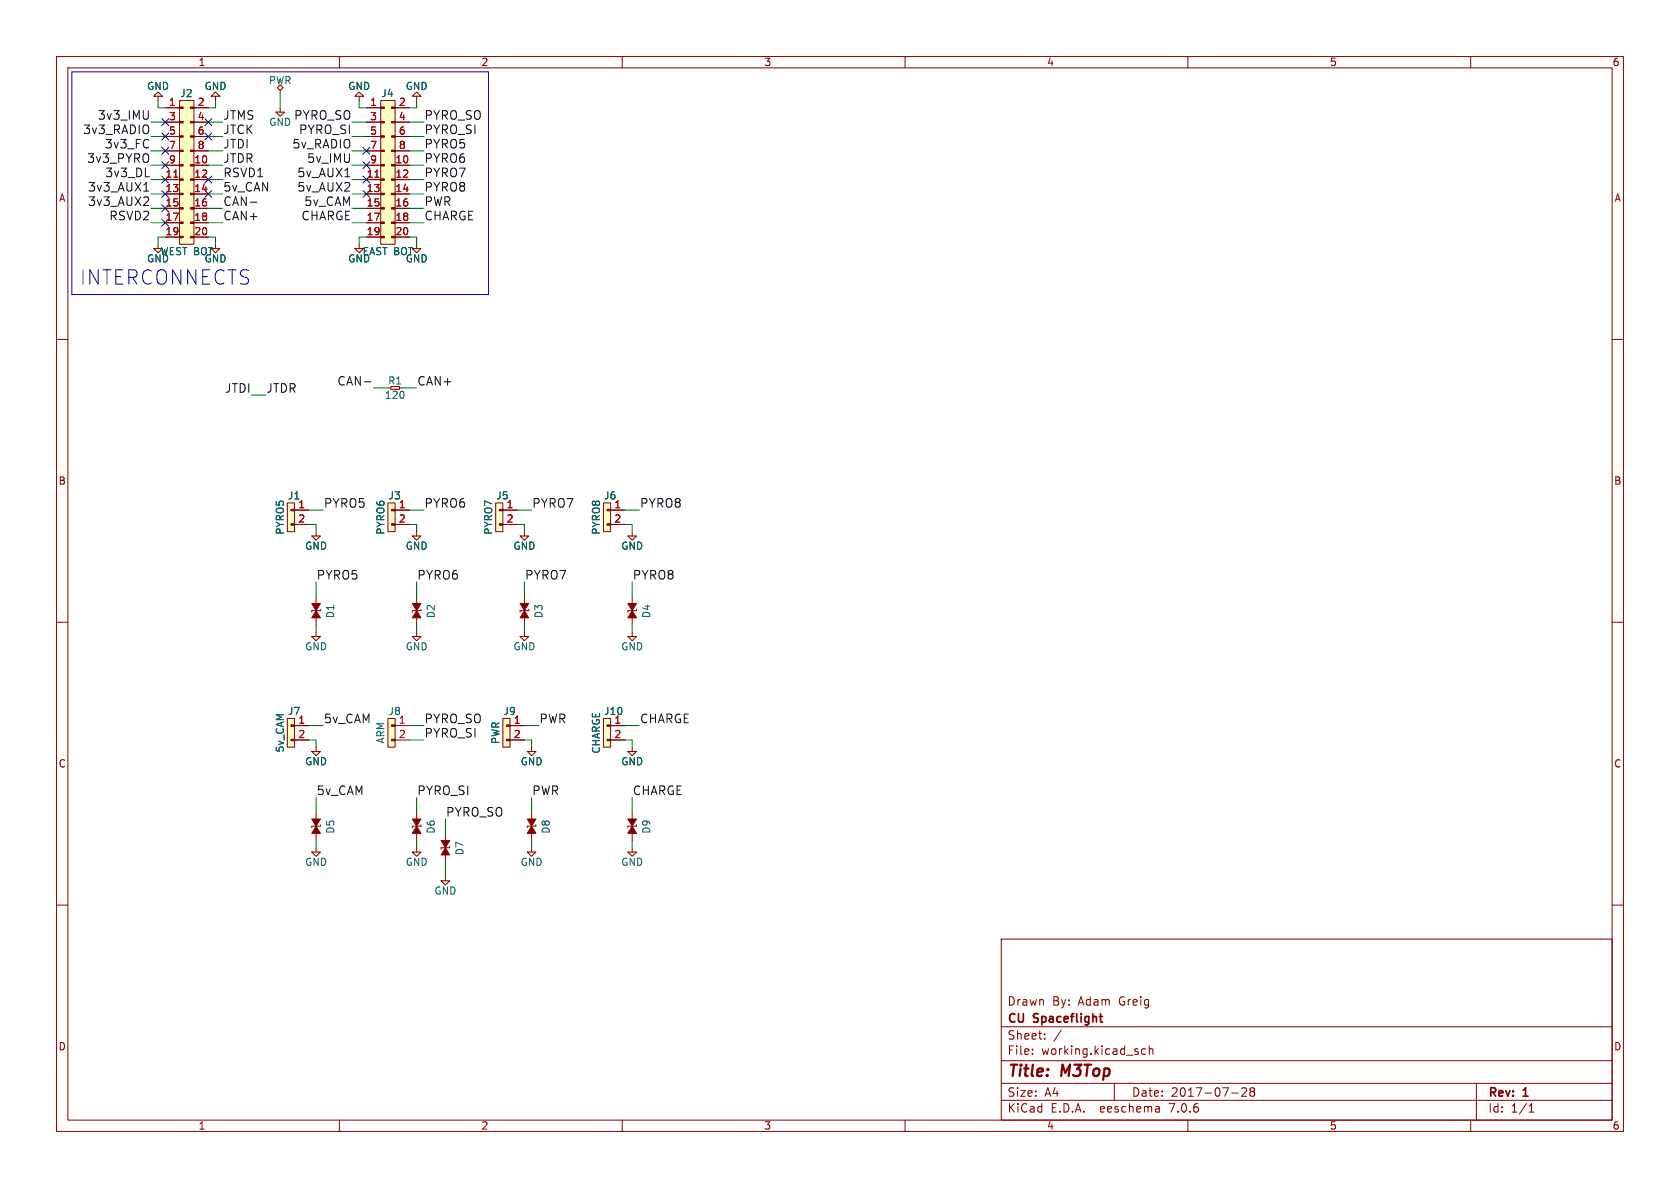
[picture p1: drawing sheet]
<svg xmlns="http://www.w3.org/2000/svg" width="297mm" height="210mm" viewBox="0 0 297 210" stroke-linecap="round" stroke-linejoin="round" font-family="sans-serif">
<g fill="none" stroke="#840000" stroke-width=".18">
<path d="M10 10h277v190h-277zM12 12h273v186h-273zM60 10v2M110 10v2M160 10v2M210 10v2M260 10v2M10 60h2M285 60h2M10 110h2M55.9 105.4v1.3M55.9 109.2v1.3"/>
<path d="M56.6 107.7v.3h-1.5v.2M285 110h2M10 160h2M285 160h2M177 166h108v32h-108zM60 198v2M110 198v2M160 198v2M177 194.5h108M177 191.5h108M177 187.5h108M177 181.5h108"/>
<path d="M182.5 186.3v.1M182.5 185.5v.1M184.7 183.6v.1M184.7 182.8v.1M187.6 182.1l-1.3 2M197 191.5v3M202.5 185.5l-.4-.1-.3 .3v.4l.2 .2h.5M203.2 185.5l.2-.1 .3 .1 .1 .9M203.2 184.9v1.5M204.9 195.7l.1 .9M205 196.5l-.2 .1M205 196h-.2"/>
<path d="M210 198v2M217.7 193.2h1.2M219.5 192.4l.6-.1 .2 .1 .1 .3-.9 1.1h.9M221.2 192.9l-.2-.2 .2-.4 .5 .1 .1 .2-.3 .3M221.2 192.9l-.2 .3v.3l.2 .3 .5-.1 .1-.2-.1-.4-.2-.2M221.2 192.9h.3M260 198v2M261 191.5v6.5M270.3 196.6h.9M270.3 195.5l.4-.4v1.5"/>
</g>
<path d="M194.3 179.7h.6M194.6 180.6l.3 .1" fill="none" stroke="#840000" stroke-width=".3"/>
<g fill="#840000" stroke="#840000" stroke-width=".18">
<path d="M55.1 106.7h1.5l-.7 1.3z"/>
<path d="M55.9 108l.7 1.2h-1.5z"/>
</g>
<path d="M27.2 17l.7-.7 .8 .7z" fill="#ffffc2"/>
<path d="M27.2 17l.7-.7 .8 .7zM27.9 17v.8M78.7 147.3v1.3M78.7 151.1v1.3M79.5 149.6v.3h-1.5v.2" fill="none" stroke="#840000" stroke-width=".18"/>
<g fill="#840000" stroke="#840000" stroke-width=".18">
<path d="M78 148.6h1.5l-.8 1.3z"/>
<path d="M78.7 149.9l.8 1.2h-1.5z"/>
</g>
<path d="M72.9 43.9h1.5l-.7 .8z" fill="#ffffc2"/>
<g fill="none" stroke="#840000" stroke-width=".18">
<path d="M64.8 19.1h2.5M67.3 17.8h2.5v25.4h-2.5zM69.8 19.1h2.6M64.8 29.2h2.5M64.8 31.8h2.5M64.8 34.3h2.5M64.8 36.8h2.5M64.8 39.4h2.5M64.8 21.6h2.5M64.8 24.1h2.5M64.8 26.7h2.5M69.8 29.2h2.6"/>
<path d="M69.8 31.8h2.6M69.8 34.3h2.6M69.8 36.8h2.6M69.8 39.4h2.6M69.8 21.6h2.6M69.8 24.1h2.6M69.8 26.7h2.6M64.8 41.9h2.5M69.8 41.9h2.6M72.9 43.9h1.5l-.7 .8zM73.7 43.2v.7"/>
</g>
<path d="M67.3 17.8h2.5v25.4h-2.5z" fill="#ffffc2" stroke="#ffffc2" stroke-width=".18"/>
<g fill="#840000" stroke="#840000" stroke-width=".18">
<path d="M67.3 41.8h.6v.2h-.6z"/>
<path d="M67.3 39.2h.6v.3h-.6z"/>
<path d="M67.3 36.7h.6v.3h-.6z"/>
<path d="M67.3 34.2h.6v.2h-.6z"/>
<path d="M67.3 31.6h.6v.3h-.6z"/>
<path d="M67.3 29.1h.6v.2h-.6z"/>
<path d="M67.3 26.5h.6v.3h-.6z"/>
<path d="M67.3 24h.6v.3h-.6z"/>
<path d="M67.3 21.5h.6v.2h-.6z"/>
<path d="M67.3 18.9h.6v.3h-.6z"/>
<path d="M69.2 41.8h.6v.2h-.6z"/>
<path d="M69.2 39.2h.6v.3h-.6z"/>
<path d="M69.2 36.7h.6v.3h-.6z"/>
<path d="M69.2 34.2h.6v.2h-.6z"/>
<path d="M69.2 31.6h.6v.3h-.6z"/>
<path d="M69.2 29.1h.6v.2h-.6z"/>
<path d="M69.2 26.5h.6v.3h-.6z"/>
<path d="M69.2 24h.6v.3h-.6z"/>
<path d="M69.2 21.5h.6v.2h-.6z"/>
<path d="M69.2 18.9h.6v.3h-.6z"/>
</g>
<path d="M66.3 31.3h.7" fill="none" stroke="#a90000" stroke-width=".18"/>
<path d="M62.7 17l.8-.7 .8 .7z" fill="#ffffc2"/>
<path d="M62.7 17l.8-.7 .8 .7zM63.5 17v.8M69.1 68.3h1.5v.5h-1.5zM70.6 68.6h.5M73.7 105.4v1.3M73.7 109.2v1.3M74.4 107.7v.3h-1.5v.2M50.8 127h1.3v5.1h-1.3zM52.1 128.3h2.5M52.1 130.8h2.5" fill="none" stroke="#840000" stroke-width=".18"/>
<g fill="#ffffc2" stroke="#ffffc2" stroke-width=".18">
<path d="M69.1 68.3h1.5v.5h-1.5z"/>
<path d="M50.8 127h1.3v5.1h-1.3z"/>
</g>
<g fill="#840000" stroke="#840000" stroke-width=".18">
<path d="M72.9 106.7h1.5l-.7 1.3z"/>
<path d="M73.7 108l.7 1.2h-1.5z"/>
<path d="M51.4 130.7h.7v.2h-.7z"/>
<path d="M51.4 128.1h.7v.3h-.7z"/>
</g>
<path d="M72.9 94.7h1.5l-.7 .8z" fill="#ffffc2"/>
<path d="M68.6 88.9h1.2v5.1h-1.2zM69.8 90.2h2.6M69.8 92.7h2.6M72.9 94.7h1.5l-.7 .8zM73.7 94v.7M87.6 88.9h1.3v5.1h-1.3zM88.9 90.2h2.5M88.9 92.7h2.5" fill="none" stroke="#840000" stroke-width=".18"/>
<g fill="#ffffc2" stroke="#ffffc2" stroke-width=".18">
<path d="M68.6 88.9h1.2v5.1h-1.2z"/>
<path d="M87.6 88.9h1.3v5.1h-1.3z"/>
</g>
<g fill="#840000" stroke="#840000" stroke-width=".18">
<path d="M69.2 92.6h.6v.2h-.6z"/>
<path d="M69.2 90h.6v.3h-.6z"/>
<path d="M88.3 92.6h.6v.2h-.6z"/>
<path d="M88.3 90h.6v.3h-.6z"/>
</g>
<path d="M55.1 112.5h1.5l-.7 .8z" fill="#ffffc2"/>
<path d="M55.1 112.5h1.5l-.7 .8zM55.9 111.8v.7" fill="none" stroke="#840000" stroke-width=".18"/>
<path d="M72.9 17l.8-.7 .7 .7z" fill="#ffffc2"/>
<path d="M72.9 17l.8-.7 .7 .7zM73.7 17v.8" fill="none" stroke="#840000" stroke-width=".18"/>
<path d="M55.1 150.6h1.5l-.7 .8z" fill="#ffffc2"/>
<path d="M55.1 150.6h1.5l-.7 .8zM55.9 149.9v.7" fill="none" stroke="#840000" stroke-width=".18"/>
<path d="M55.1 132.8h1.5l-.7 .8z" fill="#ffffc2"/>
<path d="M50.8 88.9h1.3v5.1h-1.3zM52.1 90.2h2.5M52.1 92.7h2.5M55.1 132.8h1.5l-.7 .8zM55.9 132.1v.7" fill="none" stroke="#840000" stroke-width=".18"/>
<path d="M50.8 88.9h1.3v5.1h-1.3z" fill="#ffffc2" stroke="#ffffc2" stroke-width=".18"/>
<g fill="#840000" stroke="#840000" stroke-width=".18">
<path d="M51.4 92.6h.7v.2h-.7z"/>
<path d="M51.4 90h.7v.3h-.7z"/>
</g>
<path d="M55.1 94.7h1.5l-.7 .8z" fill="#ffffc2"/>
<path d="M55.1 94.7h1.5l-.7 .8zM55.9 94v.7" fill="none" stroke="#840000" stroke-width=".18"/>
<path d="M72.9 112.5h1.5l-.7 .8z" fill="#ffffc2"/>
<path d="M72.9 112.5h1.5l-.7 .8zM73.7 111.8v.7M68.6 127h1.2v5.1h-1.2zM69.8 128.3h2.6M69.8 130.8h2.6M73.7 143.5v1.3M73.7 147.3v1.3M74.4 145.8v.3h-1.5v.2" fill="none" stroke="#840000" stroke-width=".18"/>
<path d="M68.6 127h1.2v5.1h-1.2z" fill="#ffffc2" stroke="#ffffc2" stroke-width=".18"/>
<g fill="#840000" stroke="#840000" stroke-width=".18">
<path d="M69.2 130.7h.6v.2h-.6z"/>
<path d="M69.2 128.1h.6v.3h-.6z"/>
<path d="M72.9 144.8h1.5l-.7 1.3z"/>
<path d="M73.7 146.1l.7 1.2h-1.5z"/>
</g>
<path d="M62.7 43.9h1.6l-.8 .8z" fill="#ffffc2"/>
<path d="M62.7 43.9h1.6l-.8 .8zM63.5 43.2v.7M106.7 88.9h1.2v5.1h-1.2zM107.9 90.2h2.6M107.9 92.7h2.6" fill="none" stroke="#840000" stroke-width=".18"/>
<path d="M106.7 88.9h1.2v5.1h-1.2z" fill="#ffffc2" stroke="#ffffc2" stroke-width=".18"/>
<g fill="#840000" stroke="#840000" stroke-width=".18">
<path d="M107.3 92.6h.6v.2h-.6z"/>
<path d="M107.3 90h.6v.3h-.6z"/>
</g>
<path d="M78 155.7h1.5l-.8 .8z" fill="#ffffc2"/>
<path d="M78 155.7h1.5l-.8 .8zM78.7 154.9v.8" fill="none" stroke="#840000" stroke-width=".18"/>
<path d="M49 15.5l.5-.5 .5 .5-.5 .5z" fill="#ffffc2"/>
<path d="M49 15.5l.5-.5 .5 .5-.5 .5zM49.5 16v.5" fill="none" stroke="#840000" stroke-width=".18"/>
<path d="M72.9 150.6h1.5l-.7 .8z" fill="#ffffc2"/>
<path d="M55.9 143.5v1.3M55.9 147.3v1.3M56.6 145.8v.3h-1.5v.2M72.9 150.6h1.5l-.7 .8zM73.7 149.9v.7" fill="none" stroke="#840000" stroke-width=".18"/>
<g fill="#840000" stroke="#840000" stroke-width=".18">
<path d="M55.1 144.8h1.5l-.7 1.3z"/>
<path d="M55.9 146.1l.7 1.2h-1.5z"/>
</g>
<path d="M48.8 19.8h1.5l-.8 .8z" fill="#ffffc2"/>
<path d="M48.8 19.8h1.5l-.8 .8zM49.5 19.1v.7" fill="none" stroke="#840000" stroke-width=".18"/>
<path d="M37.3 17l.8-.7 .8 .7z" fill="#ffffc2"/>
<path d="M37.3 17l.8-.7 .8 .7zM38.1 17v.8" fill="none" stroke="#840000" stroke-width=".18"/>
<path d="M27.2 43.9h1.5l-.8 .8z" fill="#ffffc2"/>
<path d="M27.2 43.9h1.5l-.8 .8zM27.9 43.2v.7" fill="none" stroke="#840000" stroke-width=".18"/>
<path d="M37.3 43.9h1.6l-.8 .8z" fill="#ffffc2"/>
<g fill="none" stroke="#840000" stroke-width=".18">
<path d="M29.2 19.1h2.5M31.7 17.8h2.6v25.4h-2.6zM34.3 19.1h2.5M29.2 29.2h2.5M29.2 31.8h2.5M29.2 34.3h2.5M29.2 36.8h2.5M29.2 39.4h2.5M29.2 21.6h2.5M29.2 24.1h2.5M29.2 26.7h2.5M34.3 29.2h2.5"/>
<path d="M34.3 31.8h2.5M34.3 34.3h2.5M34.3 36.8h2.5M34.3 39.4h2.5M34.3 21.6h2.5M34.3 24.1h2.5M34.3 26.7h2.5M29.2 41.9h2.5M34.3 41.9h2.5M37.3 43.9h1.6l-.8 .8zM38.1 43.2v.7M106.7 127h1.2v5.1h-1.2z"/>
<path d="M107.9 128.3h2.6M107.9 130.8h2.6"/>
</g>
<g fill="#ffffc2" stroke="#ffffc2" stroke-width=".18">
<path d="M31.7 17.8h2.6v25.4h-2.6z"/>
<path d="M106.7 127h1.2v5.1h-1.2z"/>
</g>
<g fill="#840000" stroke="#840000" stroke-width=".18">
<path d="M31.7 41.8h.7v.2h-.7z"/>
<path d="M31.7 39.2h.7v.3h-.7z"/>
<path d="M31.7 36.7h.7v.3h-.7z"/>
<path d="M31.7 34.2h.7v.2h-.7z"/>
<path d="M31.7 31.6h.7v.3h-.7z"/>
<path d="M31.7 29.1h.7v.2h-.7z"/>
<path d="M31.7 26.5h.7v.3h-.7z"/>
<path d="M31.7 24h.7v.3h-.7z"/>
<path d="M31.7 21.5h.7v.2h-.7z"/>
<path d="M31.7 18.9h.7v.3h-.7z"/>
<path d="M33.7 41.8h.6v.2h-.6z"/>
<path d="M33.7 39.2h.6v.3h-.6z"/>
<path d="M33.7 36.7h.6v.3h-.6z"/>
<path d="M33.7 34.2h.6v.2h-.6z"/>
<path d="M33.7 31.6h.6v.3h-.6z"/>
<path d="M33.7 29.1h.6v.2h-.6z"/>
<path d="M33.7 26.5h.6v.3h-.6z"/>
<path d="M33.7 24h.6v.3h-.6z"/>
<path d="M33.7 21.5h.6v.2h-.6z"/>
<path d="M33.7 18.9h.6v.3h-.6z"/>
<path d="M107.3 130.7h.6v.2h-.6z"/>
<path d="M107.3 128.1h.6v.3h-.6z"/>
</g>
<path d="M30.7 31.3h.7" fill="none" stroke="#a90000" stroke-width=".18"/>
<path d="M111 150.6h1.5l-.7 .8z" fill="#ffffc2"/>
<path d="M111 150.6h1.5l-.7 .8zM111.8 149.9v.7" fill="none" stroke="#840000" stroke-width=".18"/>
<path d="M91.9 94.7h1.6l-.8 .8z" fill="#ffffc2"/>
<path d="M91.9 94.7h1.6l-.8 .8zM92.7 94v.7M94 143.5v1.3M94 147.3v1.3M94.7 145.8v.3h-1.5v.2" fill="none" stroke="#840000" stroke-width=".18"/>
<g fill="#840000" stroke="#840000" stroke-width=".18">
<path d="M93.2 144.8h1.5l-.7 1.3z"/>
<path d="M94 146.1l.7 1.2h-1.5z"/>
</g>
<path d="M93.2 150.6h1.5l-.7 .8z" fill="#ffffc2"/>
<path d="M111.8 105.4v1.3M111.8 109.2v1.3M112.5 107.7v.3h-1.5v.2M93.2 150.6h1.5l-.7 .8zM94 149.9v.7M111.8 143.5v1.3M111.8 147.3v1.3M112.5 145.8v.3h-1.5v.2" fill="none" stroke="#840000" stroke-width=".18"/>
<g fill="#840000" stroke="#840000" stroke-width=".18">
<path d="M111 144.8h1.5l-.7 1.3z"/>
<path d="M111.8 146.1l.7 1.2h-1.5z"/>
<path d="M111 106.7h1.5l-.7 1.3z"/>
<path d="M111.8 108l.7 1.2h-1.5z"/>
</g>
<path d="M111 94.7h1.5l-.7 .8z" fill="#ffffc2"/>
<path d="M111 94.7h1.5l-.7 .8zM111.8 94v.7" fill="none" stroke="#840000" stroke-width=".18"/>
<path d="M111 112.5h1.5l-.7 .8z" fill="#ffffc2"/>
<path d="M111 112.5h1.5l-.7 .8zM111.8 111.8v.7M88.9 127h1.3v5.1h-1.3zM90.2 128.3h2.5M90.2 130.8h2.5" fill="none" stroke="#840000" stroke-width=".18"/>
<path d="M88.9 127h1.3v5.1h-1.3z" fill="#ffffc2" stroke="#ffffc2" stroke-width=".18"/>
<g fill="#840000" stroke="#840000" stroke-width=".18">
<path d="M89.5 130.7h.7v.2h-.7z"/>
<path d="M89.5 128.1h.7v.3h-.7z"/>
</g>
<path d="M93.2 132.8h1.5l-.7 .8z" fill="#ffffc2"/>
<path d="M92.7 105.4v1.3M92.7 109.2v1.3M93.5 107.7v.3h-1.6v.2M93.2 132.8h1.5l-.7 .8zM94 132.1v.7" fill="none" stroke="#840000" stroke-width=".18"/>
<g fill="#840000" stroke="#840000" stroke-width=".18">
<path d="M91.9 106.7h1.6l-.8 1.3z"/>
<path d="M92.7 108l.8 1.2h-1.6z"/>
</g>
<path d="M91.9 112.5h1.6l-.8 .8z" fill="#ffffc2"/>
<path d="M91.9 112.5h1.6l-.8 .8zM92.7 111.8v.7" fill="none" stroke="#840000" stroke-width=".18"/>
<path d="M111 132.8h1.5l-.7 .8z" fill="#ffffc2"/>
<g fill="none" stroke="#840000" stroke-width=".18">
<path d="M29.2 19.1h2.5M34.3 19.1h2.5M64.8 19.1h2.5M69.8 19.1h2.6M29.2 29.2h2.5M29.2 31.8h2.5M29.2 34.3h2.5M29.2 36.8h2.5M29.2 39.4h2.5M29.2 21.6h2.5M29.2 24.1h2.5M29.2 26.7h2.5"/>
<path d="M34.3 29.2h2.5M34.3 31.8h2.5M34.3 34.3h2.5M34.3 36.8h2.5M34.3 39.4h2.5M34.3 21.6h2.5M34.3 24.1h2.5M34.3 26.7h2.5M64.8 29.2h2.5M64.8 31.8h2.5M64.8 34.3h2.5M64.8 36.8h2.5"/>
<path d="M64.8 39.4h2.5M64.8 21.6h2.5M64.8 24.1h2.5M64.8 26.7h2.5M69.8 29.2h2.6M69.8 31.8h2.6M69.8 34.3h2.6M69.8 36.8h2.6M69.8 39.4h2.6M69.8 21.6h2.6M69.8 24.1h2.6M69.8 26.7h2.6"/>
<path d="M29.2 41.9h2.5M34.3 41.9h2.5M64.8 41.9h2.5M69.8 41.9h2.6M52.1 90.2h2.5M52.1 92.7h2.5M69.8 90.2h2.6M69.8 92.7h2.6M88.9 90.2h2.5M88.9 92.7h2.5M107.9 90.2h2.6M107.9 92.7h2.6"/>
<path d="M52.1 128.3h2.5M52.1 130.8h2.5M90.2 128.3h2.5M90.2 130.8h2.5M107.9 128.3h2.6M107.9 130.8h2.6M111 132.8h1.5l-.7 .8zM111.8 132.1v.7"/>
</g>
<path d="M25.3 36.3h1M25.4 33.8h.9M26.2 34.9v.6M44.3 35.7h1.1M61 31.2h.8M64.4 67.5h1.2" fill="none" stroke="#0f0f0f" stroke-width=".18"/>
<path d="M12.7 12.7h73.7v39.4h-73.7z" fill="none" stroke="#0000c2" stroke-width=".18"/>
<g fill="none" stroke="#009600" stroke-width=".18">
<path d="M27.9 17.8v1.3h1.3M38.1 17.8v1.3h-1.3M49.5 16.5v2.6M63.5 17.8v1.3h1.3M73.7 17.8v1.3h-1.3M26.7 26.7h2.5M26.7 21.6h2.5M26.7 31.8h2.5M26.7 24.1h2.5M26.7 39.4h2.5M26.7 34.3h2.5M26.7 29.2h2.5"/>
<path d="M26.7 36.8h2.5M36.8 26.7h2.6M36.8 21.6h2.6M36.8 31.8h2.6M36.8 24.1h2.6M36.8 39.4h2.6M36.8 34.3h2.6M36.8 29.2h2.6M36.8 36.8h2.6M62.2 26.7h2.6M62.2 21.6h2.6M62.2 31.8h2.6"/>
<path d="M62.2 24.1h2.6M62.2 39.4h2.6M62.2 34.3h2.6M62.2 29.2h2.6M62.2 36.8h2.6M72.4 26.7h2.5M72.4 21.6h2.5M72.4 31.8h2.5M72.4 24.1h2.5M72.4 39.4h2.5M72.4 34.3h2.5M72.4 29.2h2.5"/>
<path d="M72.4 36.8h2.5M29.2 41.9h-1.3v1.3M36.8 41.9h1.3v1.3M64.8 41.9h-1.3v1.3M72.4 41.9h1.3v1.3M44.4 69.9h2.6M66 68.6h2.6M71.1 68.6h2.6M54.6 90.2h2.5M54.6 92.7h1.3v1.3M72.4 92.7h1.3v1.3M72.4 90.2h2.5"/>
<path d="M91.4 90.2h2.6M91.4 92.7h1.3v1.3M110.5 90.2h2.5M110.5 92.7h1.3v1.3M55.9 102.9v2.5M55.9 110.5v1.3M73.7 102.9v2.5M73.7 110.5v1.3M92.7 102.9v2.5M92.7 110.5v1.3M111.8 102.9v2.5M111.8 110.5v1.3"/>
<path d="M54.6 130.8h1.3v1.3M54.6 128.3h2.5M72.4 130.8h2.5M72.4 128.3h2.5M92.7 130.8h1.3v1.3M92.7 128.3h2.5M110.5 130.8h1.3v1.3M110.5 128.3h2.5M55.9 141v2.5M55.9 148.6v1.3M73.7 141v2.5M73.7 148.6v1.3"/>
<path d="M78.7 144.8v2.5M78.7 152.4v2.5M94 141v2.5M94 148.6v1.3M111.8 141v2.5M111.8 148.6v1.3"/>
</g>
<g fill="none" stroke="#000084" stroke-width=".18">
<path d="M28.6 36.2l1.2 1.2M28.6 26.1l1.2 1.2M28.6 23.5l1.2 1.2M28.6 33.7l1.2 1.2M28.6 38.8l1.2 1.2M28.6 31.1l1.2 1.3M28.6 28.6l1.2 1.2M28.6 21l1.2 1.2M29.8 36.2l-1.2 1.2M29.8 38.8l-1.2 1.2M29.8 33.7l-1.2 1.2M29.8 23.5l-1.2 1.2"/>
<path d="M29.8 26.1l-1.2 1.2M29.8 31.1l-1.2 1.3M29.8 28.6l-1.2 1.2M29.8 21l-1.2 1.2M36.2 33.7l1.2 1.2M36.2 31.1l1.2 1.3M36.2 23.5l1.2 1.2M36.2 21l1.2 1.2M37.4 33.7l-1.2 1.2M37.4 31.1l-1.2 1.3M37.4 23.5l-1.2 1.2M37.4 21l-1.2 1.2"/>
<path d="M64.2 31.1l1.2 1.3M64.2 33.7l1.2 1.2M64.2 28.6l1.2 1.2M64.2 26.1l1.2 1.2M65.4 31.1l-1.2 1.3M65.4 33.7l-1.2 1.2M65.4 28.6l-1.2 1.2M65.4 26.1l-1.2 1.2"/>
</g>
<path d="M30.7 31.3h.7M66.3 31.3h.7" fill="none" stroke="#a90000" stroke-width=".18"/>
<text font-size="3.5" fill="#0000c2" x="14" y="50.6">INTERCONNECTS</text>
<g font-size="2.8" fill="#840000">
<text x="178" y="190.9">Title:</text>
<text x="187.7" y="190.9">M3Top</text>
</g>
<g font-size="2.1" fill="#0f0f0f">
<text x="14.6" y="23.8">3v3_RADIO</text>
<text x="17.2" y="21.3">3v3_IMU</text>
<text x="39.4" y="23.8">JTCK</text>
<text x="39.4" y="21.3">JTMS</text>
<text x="51.9" y="21.3">PYRO_SO</text>
<text x="52.8" y="23.8">PYRO_SI</text>
<text x="74.9" y="21.3">PYRO_SO</text>
<text x="74.9" y="23.8">PYRO_SI</text>
<text x="15.3" y="28.9">3v3_PYRO</text>
<text x="18.5" y="26.4">3v3_FC</text>
<text x="39.4" y="26.4">JTDI</text>
<text x="39.4" y="28.9">JTDR</text>
<text x="51.6" y="26.4">5v_RADIO</text>
<text x="54.2" y="28.9">5v_IMU</text>
<text x="74.9" y="28.9">PYRO6</text>
<text x="74.9" y="26.4">PYRO5</text>
<text x="15.5" y="34">3v3_AUX1</text>
<text x="18.5" y="31.4">3v3_DL</text>
<text x="39.4" y="31.4">RSVD1</text>
<text x="39.4" y="34">5v_CAN</text>
<text x="52.5" y="31.4">5v_AUX1</text>
<text x="52.5" y="34">5v_AUX2</text>
<text x="74.9" y="34">PYRO8</text>
<text x="74.9" y="31.4">PYRO7</text>
<text x="15.5" y="36.5">3v3_AUX2</text>
<text x="19.3" y="39.1">RSVD2</text>
<text x="39.4" y="36.5">CAN-</text>
<text x="39.4" y="39.1">CAN+</text>
<text x="53.2" y="39.1">CHARGE</text>
<text x="53.7" y="36.5">5v_CAM</text>
<text x="74.9" y="36.5">PWR</text>
<text x="74.9" y="39.1">CHARGE</text>
<text x="39.7" y="69.5">JTDI</text>
<text x="47" y="69.5">JTDR</text>
<text x="59.6" y="68.3">CAN-</text>
<text x="73.7" y="68.3">CAN+</text>
<text x="57.1" y="89.9">PYRO5</text>
<text x="74.9" y="89.9">PYRO6</text>
<text x="94" y="89.9">PYRO7</text>
<text x="113" y="89.9">PYRO8</text>
<text x="55.9" y="102.6">PYRO5</text>
<text x="73.7" y="102.6">PYRO6</text>
<text x="92.7" y="102.6">PYRO7</text>
<text x="111.8" y="102.6">PYRO8</text>
<text x="57.1" y="128">5v_CAM</text>
<text x="74.9" y="128">PYRO_SO</text>
<text x="74.9" y="130.5">PYRO_SI</text>
<text x="95.2" y="128">PWR</text>
<text x="113" y="128">CHARGE</text>
<text x="55.9" y="140.7">5v_CAM</text>
<text x="73.7" y="140.7">PYRO_SI</text>
<text x="94" y="140.7">PWR</text>
<text x="111.8" y="140.7">CHARGE</text>
<text x="78.7" y="144.5">PYRO_SO</text>
</g>
<g font-size="2.1" fill="#840000">
<text x="178" y="178">Drawn</text>
<text x="186" y="178">By:</text>
<text x="190.7" y="178">Adam</text>
<text x="198" y="178">Greig</text>
<text x="178" y="184">Sheet:</text>
<text x="178" y="181.2">CU</text>
<text x="182.8" y="181.2">Spaceflight</text>
<text x="178" y="186.7">File:</text>
<text x="184.1" y="186.7">working.kicad_sch</text>
<text x="178" y="196.9">KiCad</text>
<text x="178" y="194.1">Size:</text>
<text x="184.7" y="194.1">A4</text>
<text x="185.7" y="196.9">E.D.A.</text>
<text x="194.6" y="196.9">eeschema</text>
<text x="200" y="194.1">Date:</text>
<text x="207" y="196.9">7.0.6</text>
<text x="207" y="194.1">2017-07-28</text>
<text x="263" y="194.3">Rev:</text>
<text x="263" y="196.9">Id:</text>
<text x="267.1" y="196.9">1/1</text>
<text x="269.4" y="194.3">1</text>
</g>
<g font-size="1.8" fill="#840000">
<text x="35" y="11.9">1</text>
<text x="85" y="11.9">2</text>
<text x="135" y="11.9">3</text>
<text x="185" y="11.9">4</text>
<text x="235" y="11.9">5</text>
<text x="285" y="11.9">6</text>
<text x="10.3" y="35.9">A</text>
<text x="285.3" y="35.9">A</text>
<text x="10.3" y="85.9">B</text>
<text x="285.3" y="85.9">B</text>
<text x="10.3" y="135.9">C</text>
<text x="285.3" y="135.9">C</text>
<text x="10.3" y="185.9">D</text>
<text x="285.3" y="185.9">D</text>
<text x="35" y="199.9">1</text>
<text x="85" y="199.9">2</text>
<text x="135" y="199.9">3</text>
<text x="185" y="199.9">4</text>
<text x="235" y="199.9">5</text>
<text x="285" y="199.9">6</text>
</g>
<g font-size="1.8" fill="#006464">
<text x="25.9" y="16.1">GND</text>
<text x="31.8" y="17.4">J2</text>
<text x="36.1" y="16.1">GND</text>
<text x="47.4" y="15.1">PWR</text>
<text x="61.5" y="16.1">GND</text>
<text x="67.3" y="17.4">J4</text>
<text x="71.6" y="16.1">GND</text>
<text x="47.5" y="22.5">GND</text>
<text x="25.9" y="46.6">GND</text>
<text x="28.3" y="45.3">WEST BOT</text>
<text x="36.1" y="46.6">GND</text>
<text x="61.5" y="46.6">GND</text>
<text x="64" y="45.3">EAST BOT</text>
<text x="71.6" y="46.6">GND</text>
<text x="67.9" y="70.7">120</text>
<text x="68.5" y="68.2">R1</text>
<text x="50.8" y="88.5">J1</text>
<text x="68.6" y="88.5">J3</text>
<text x="87.6" y="88.5">J5</text>
<text x="106.7" y="88.5">J6</text>
<text x="50.4" y="94.6" transform="rotate(-90 50.4 94.6)">PYRO5</text>
<text x="68.2" y="94.6" transform="rotate(-90 68.2 94.6)">PYRO6</text>
<text x="87.2" y="94.6" transform="rotate(-90 87.2 94.6)">PYRO7</text>
<text x="106.3" y="94.6" transform="rotate(-90 106.3 94.6)">PYRO8</text>
<text x="53.8" y="97.4">GND</text>
<text x="71.6" y="97.4">GND</text>
<text x="90.7" y="97.4">GND</text>
<text x="109.7" y="97.4">GND</text>
<text x="59.3" y="109.4" transform="rotate(-90 59.3 109.4)">D1</text>
<text x="77.1" y="109.4" transform="rotate(-90 77.1 109.4)">D2</text>
<text x="96.1" y="109.4" transform="rotate(-90 96.1 109.4)">D3</text>
<text x="115.2" y="109.4" transform="rotate(-90 115.2 109.4)">D4</text>
<text x="53.8" y="115.2">GND</text>
<text x="71.6" y="115.2">GND</text>
<text x="90.7" y="115.2">GND</text>
<text x="109.7" y="115.2">GND</text>
<text x="50.8" y="126.6">J7</text>
<text x="68.2" y="131.5" transform="rotate(-90 68.2 131.5)">ARM</text>
<text x="68.6" y="126.6">J8</text>
<text x="70.4" y="128">1</text>
<text x="88.5" y="131.6" transform="rotate(-90 88.5 131.6)">PWR</text>
<text x="88.9" y="126.6">J9</text>
<text x="106.7" y="126.6">J10</text>
<text x="50.4" y="133.1" transform="rotate(-90 50.4 133.1)">5v_CAM</text>
<text x="53.8" y="135.5">GND</text>
<text x="91.9" y="135.5">GND</text>
<text x="106.3" y="133.3" transform="rotate(-90 106.3 133.3)">CHARGE</text>
<text x="109.7" y="135.5">GND</text>
<text x="59.3" y="147.5" transform="rotate(-90 59.3 147.5)">D5</text>
<text x="77.1" y="147.5" transform="rotate(-90 77.1 147.5)">D6</text>
<text x="97.4" y="147.5" transform="rotate(-90 97.4 147.5)">D8</text>
<text x="115.2" y="147.5" transform="rotate(-90 115.2 147.5)">D9</text>
<text x="53.8" y="153.3">GND</text>
<text x="71.6" y="153.3">GND</text>
<text x="82.1" y="151.3" transform="rotate(-90 82.1 151.3)">D7</text>
<text x="91.9" y="153.3">GND</text>
<text x="109.7" y="153.3">GND</text>
<text x="76.7" y="158.3">GND</text>
</g>
<g font-size="1.8" fill="#a90000">
<text x="29.8" y="18.8">1</text>
<text x="29.8" y="21.3">3</text>
<text x="29.8" y="23.9">5</text>
<text x="34.9" y="18.8">2</text>
<text x="34.9" y="21.3">4</text>
<text x="34.9" y="23.9">6</text>
<text x="65.3" y="18.8">1</text>
<text x="65.3" y="21.3">3</text>
<text x="65.3" y="23.9">5</text>
<text x="70.4" y="18.8">2</text>
<text x="70.4" y="21.3">4</text>
<text x="70.4" y="23.9">6</text>
<text x="29.8" y="26.4">7</text>
<text x="29.8" y="29">9</text>
<text x="34.2" y="29">10</text>
<text x="34.9" y="26.4">8</text>
<text x="65.3" y="26.4">7</text>
<text x="65.3" y="29">9</text>
<text x="69.8" y="29">10</text>
<text x="70.4" y="26.4">8</text>
<text x="29.2" y="31.5">11</text>
<text x="29.2" y="34">13</text>
<text x="34.2" y="31.5">12</text>
<text x="34.2" y="34">14</text>
<text x="64.7" y="31.5">11</text>
<text x="64.7" y="34">13</text>
<text x="69.8" y="31.5">12</text>
<text x="69.8" y="34">14</text>
<text x="29.2" y="36.6">15</text>
<text x="29.2" y="39.1">17</text>
<text x="29.2" y="41.7">19</text>
<text x="34.2" y="36.6">16</text>
<text x="34.2" y="39.1">18</text>
<text x="34.2" y="41.7">20</text>
<text x="64.7" y="36.6">15</text>
<text x="64.7" y="39.1">17</text>
<text x="64.7" y="41.7">19</text>
<text x="69.8" y="36.6">16</text>
<text x="69.8" y="39.1">18</text>
<text x="69.8" y="41.7">20</text>
<text x="52.6" y="89.9">1</text>
<text x="70.4" y="89.9">1</text>
<text x="89.5" y="89.9">1</text>
<text x="108.5" y="89.9">1</text>
<text x="52.6" y="92.5">2</text>
<text x="70.4" y="92.5">2</text>
<text x="89.5" y="92.5">2</text>
<text x="108.5" y="92.5">2</text>
<text x="52.6" y="128">1</text>
<text x="52.6" y="130.6">2</text>
<text x="70.4" y="130.6">2</text>
<text x="90.7" y="128">1</text>
<text x="90.7" y="130.6">2</text>
<text x="108.5" y="128">1</text>
<text x="108.5" y="130.6">2</text>
</g>
</svg>
